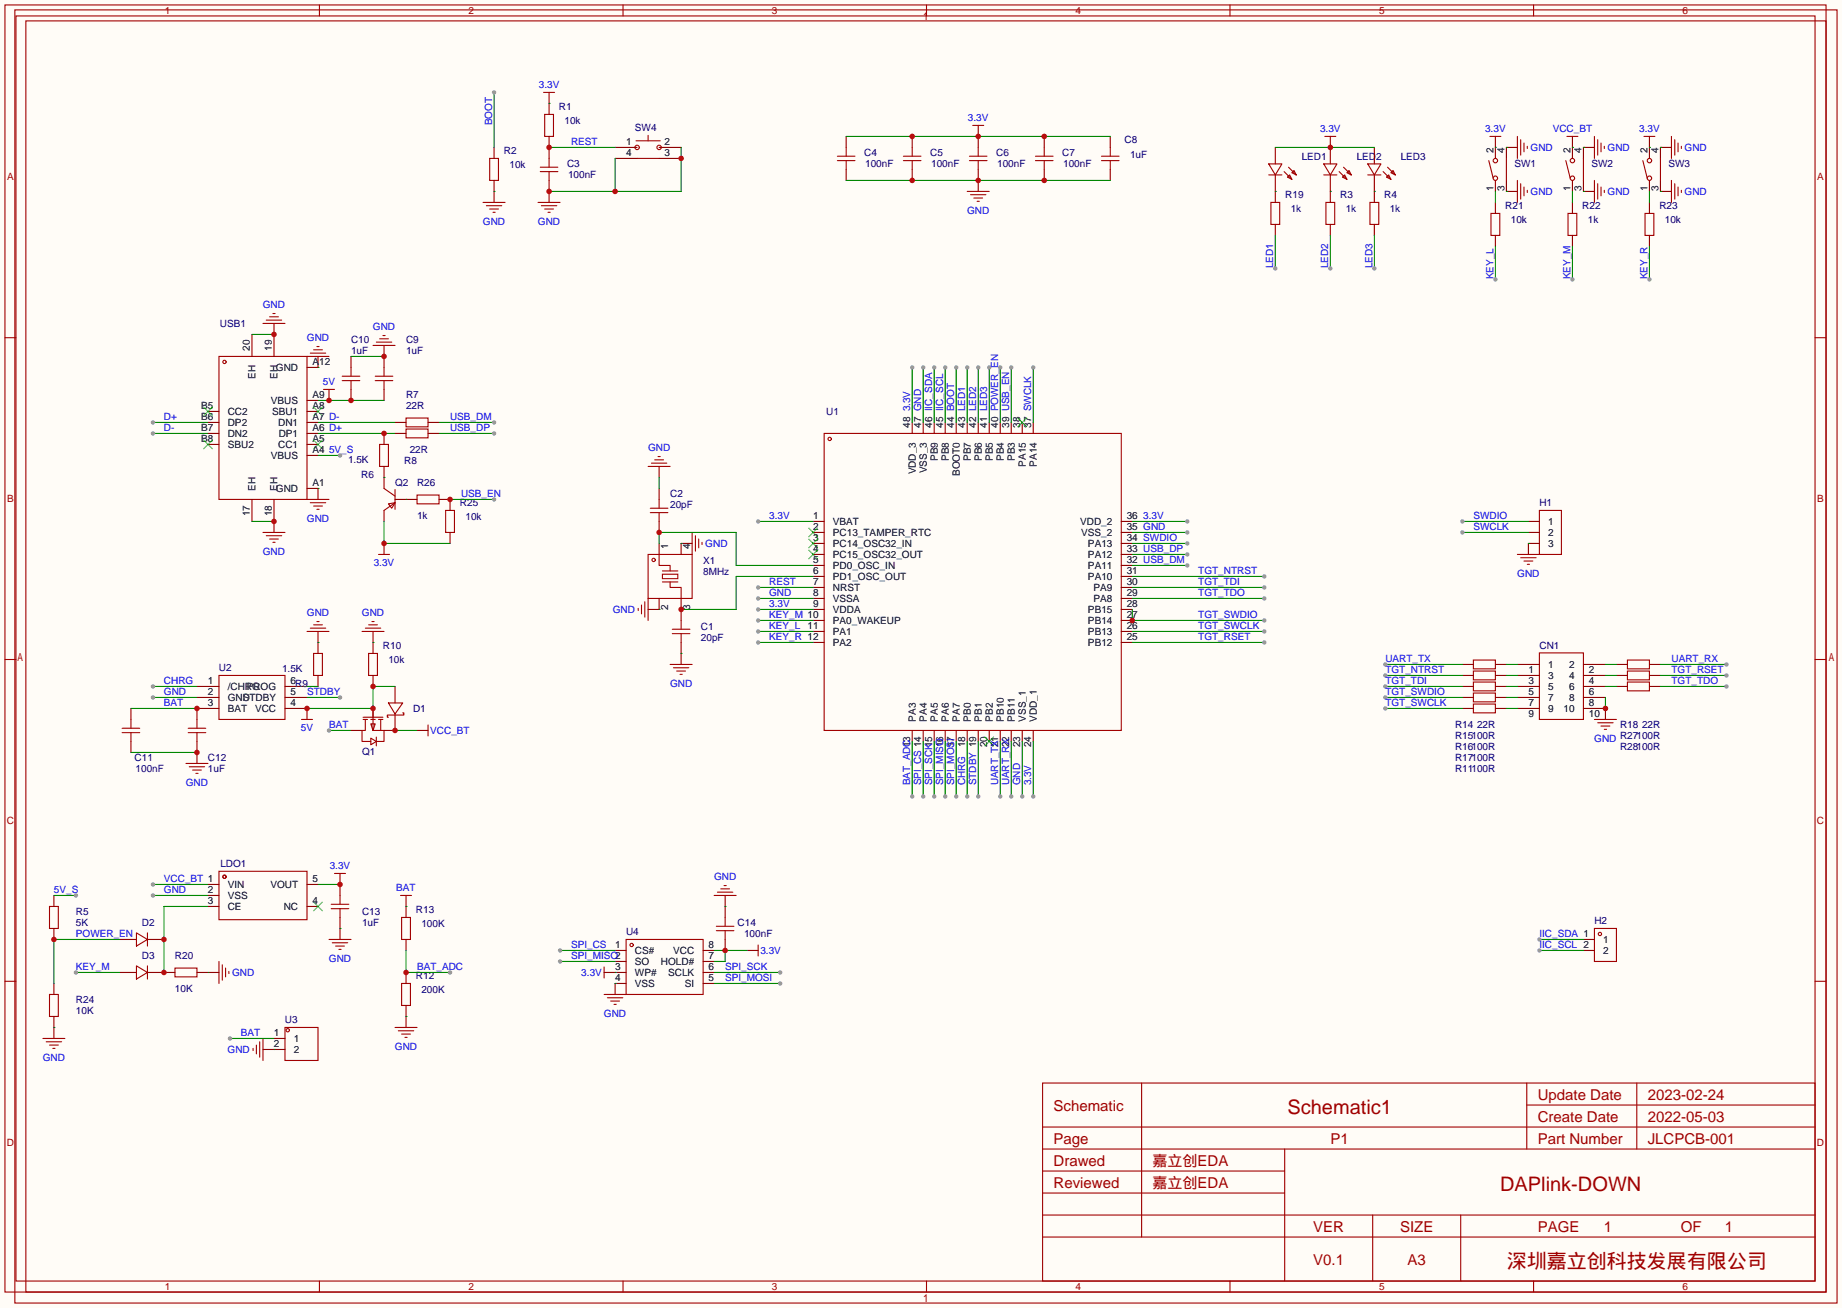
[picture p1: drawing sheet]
<svg xmlns="http://www.w3.org/2000/svg" width="425mm" height="302mm" viewBox="0 0 425 302" stroke-linecap="round" stroke-linejoin="round" font-family="sans-serif">
<path d="M0 0h425.2v302h-425.2z" fill="#fffcf7"/>
<g fill="none" stroke="#870000" stroke-width=".25">
<path d="M114 34v2.6M126.7 21.3v5.1M126.7 31.5v5.1M142 34h5.1M142 36.6h5.1M152.1 34h5.1M152.1 36.6h5.1M195.3 31.5v2.5M195.3 39.1v2.6M210.6 31.5v2.5M210.6 39.1v2.6M225.8 29v5"/>
<path d="M225.8 39.1v5.1M241 31.5v2.5M241 39.1v2.6M256.3 31.5v2.5M256.3 39.1v2.6M294.4 34v3.8M307.1 31.5v6.3M317.2 34v3.8M345.2 31.5v5.1M350.3 34h-2.6v2.6M363 31.5v5.1M368 34h-2.5v2.6"/>
<path d="M380.7 31.5v5.1M385.8 34h-2.5v2.6M114 41.7v5M126.7 41.7v5M294.4 40.4v6.3M294.4 51.8v2.6M307.1 40.4v6.3M307.1 51.8v2.6M317.2 40.4v6.3M317.2 51.8v2.6M345.2 41.7v2.5M345.2 46.7v2.6"/>
<path d="M345.2 54.4v2.5M347.7 41.7v2.5h2.6M363 41.7v2.5M363 46.7v2.6M363 54.4v2.5M365.5 41.7v2.5h2.5M380.7 41.7v2.5M380.7 46.7v2.6M380.7 54.4v2.5M383.3 41.7v2.5h2.5M58.2 77.2v5.1M63.2 74.7v7.6"/>
<path d="M88.6 79.8v5M48 95h2.5M48 97.5h2.5M70.9 92.5h2.5M70.9 95h2.5M70.9 97.5h2.5M73.4 82.3v2.5h-2.5M75.9 89.9v2.6M81 82.3v2.5M81 89.9v2.6M88.6 89.9v2.6M91.2 97.5h2.5"/>
<path d="M98.8 97.5h2.5M210.6 97.5v2.6M213.1 97.5v2.6M215.6 97.5v2.6M218.2 97.5v2.6M220.7 97.5v2.6M223.3 97.5v2.6M225.8 97.5v2.6M228.3 97.5v2.6M230.9 97.5v2.6M233.4 97.5v2.6M236 97.5v2.6"/>
<path d="M238.5 97.5v2.6M48 100.1h2.5M48 102.6h2.5M58.2 115.3v5.1M63.2 115.3v7.6M70.9 112.8h2.5v2.5M70.9 100.1h2.5M70.9 102.6h2.5M70.9 105.2h2.5M88.6 100.1v2.5M88.6 107.7v5.1M88.6 117.9v2.5"/>
<path d="M91.2 100.1h2.5M91.2 115.3h5.1M98.8 100.1h2.5M101.3 115.3h2.6v2.6M152.1 107.7v2.5M152.1 112.8v2.5M88.6 125.5v2.5M103.9 122.9v2.6M152.1 120.4v2.5M152.1 125.5v2.5M152.1 138.2v2.5h-2.5M157.2 138.2v5.1"/>
<path d="M159.8 125.5h-2.6v2.5M187.7 125.5h2.5M187.7 120.4h2.5M187.7 122.9h2.5M187.7 128h2.5M187.7 130.6h2.5M187.7 133.1h2.5M187.7 135.6h2.5M187.7 138.2h2.5M258.8 125.5h2.6M258.8 120.4h2.6M258.8 122.9h2.6"/>
<path d="M258.8 128h2.6M258.8 130.6h2.6M258.8 133.1h2.6M258.8 135.6h2.6M258.8 138.2h2.6M352.8 120.4h2.5M352.8 122.9h2.5M355.3 125.5h-2.5v2.5M45.5 158.5h5M65.8 158.5h5.1M73.4 145.8v5.1M73.4 156v2.5"/>
<path d="M86.1 145.8v5.1M86.1 156v2.5M91.2 158.5v3.8M157.2 148.3v5.1M187.7 140.7h2.5M187.7 143.3h2.5M187.7 145.8h2.5M187.7 148.3h2.5M258.8 140.7h2.6M258.8 143.3h2.6M258.8 145.8h2.6M258.8 148.3h2.6"/>
<path d="M337.6 158.5h2.5M337.6 153.4h2.5M337.6 156h2.5M345.2 158.5h2.5M345.2 153.4h2.5M345.2 156h2.5M350.3 158.5h5M350.3 153.4h5M350.3 156h5M365.5 158.5h5.1M365.5 153.4h5.1M365.5 156h5.1"/>
<path d="M373.1 158.5h2.6M373.1 153.4h2.6M373.1 156h2.6M380.7 158.5h2.6M380.7 153.4h2.6M380.7 156h2.6M30.2 163.6v2.5M30.2 171.2v2.5M45.5 171.2v5.1M45.5 161h5M50.5 163.6h-5v2.5M65.8 163.6h5.1v2.5"/>
<path d="M65.8 161h5.1M81 168.7h2.6M86.1 163.6v2.5M91.2 164.8v3.9h-2.6M96.3 168.7h2.5M210.6 168.7v2.5M213.1 168.7v2.5M215.6 168.7v2.5M218.2 168.7v2.5M220.7 168.7v2.5M223.3 168.7v2.5M225.8 168.7v2.5"/>
<path d="M228.3 168.7v2.5M230.9 168.7v2.5M233.4 168.7v2.5M236 168.7v2.5M238.5 168.7v2.5M337.6 161h2.5M337.6 163.6h2.5M345.2 161h2.5M345.2 163.6h2.5M350.3 161h5M350.3 163.6h5M365.5 163.6h5.1v2.5"/>
<path d="M365.5 161h5.1M12.4 206.8v2.5M12.4 214.4v2.5M27.7 216.9h3.8M34 216.9h3.8M48 204.2h2.5M48 206.8h2.5M48 209.3h2.5M70.9 204.2h2.5M70.9 209.3h2.5M78.5 201.7v5.1M78.5 211.8v5.1"/>
<path d="M93.7 206.8v5M93.7 216.9v2.6M142 219.5h2.5M162.3 219.5h2.5M167.4 206.8v5M167.4 216.9v2.6M172.5 219.5h2.5M365.5 219.5h2.5M365.5 216.9h2.5M12.4 227.1v2.5M12.4 234.7v5.1M27.7 224.5h3.8"/>
<path d="M34 224.5h6.4M45.5 224.5h5M63.2 239.8h2.6M93.7 224.5v2.6M93.7 232.2v5M139.4 224.5h5.1M142 222h2.5M144.5 227.1h-2.5v2.5M162.3 224.5h2.5M162.3 222h2.5M162.3 227.1h2.5M60.7 242.3h5.1"/>
</g>
<g fill="none" stroke="#a10000" stroke-width=".25">
<path d="M1.1 1.1h420.4v297.2h-420.4zM3.4 2.3h420.7v298.6h-420.7zM3.7 3.7h415.3v292.1h-415.3zM6 4.8h415.5v293.5h-415.5zM73.7 1.1v2.6M143.8 1.1v2.6M213.9 1.1v2.6M283.9 1.1v2.6M354 1.1v2.6M113 36.6h2.1v5.1h-2.1zM124.7 39.6h4.1M124.7 38.6h4.1"/>
<path d="M125.5 21.3h2.5M125.7 26.4h2.1v5.1h-2.1zM126.7 36.6v2M126.7 39.6v2.1M146.8 32.5h5.6M147.1 36.6h5M149.6 31.2v1.3M193.3 37.1h4.1M193.3 36.1h4.1M195.3 34v2.1M195.3 37.1v2M208.5 37.1h4.1"/>
<path d="M208.5 36.1h4.1M210.6 34v2.1M210.6 37.1v2M223.8 37.1h4M223.8 36.1h4M224.5 29h2.6M225.8 34v2.1M225.8 37.1v2M239 37.1h4.1M239 36.1h4.1M241 34v2.1M241 37.1v2"/>
<path d="M254.3 37.1h4M254.3 36.1h4M256.3 34v2.1M256.3 37.1v2M292.9 37.8h3l-1.5 2.6zM296.4 39.6l1.8 1.8M297.4 38.6l1.8 1.8M298.7 39.4l.5 1-1-.5zM305.6 37.8h3l-1.5 2.6zM305.8 31.5h2.6M309.1 39.6l1.8 1.8M310.1 38.6l1.8 1.8"/>
<path d="M311.4 39.4l.5 1-1-.5zM315.7 37.8h3.1l-1.6 2.6zM319.3 39.6l1.8 1.8M320.3 38.6l1.8 1.8M321.1 39.9l.5-.5 .5 1zM343.7 37.1l1 4M343.9 31.5h2.6M347.7 36.6v5.1M350.3 31.5v5.1M351 32.3v3.5M351.8 33v2.1M352.6 33.8v.5"/>
<path d="M361.4 37.1l1.1 4M361.7 31.5h2.5M365.5 36.6v5.1M368 31.5v5.1M368.8 32.3v3.5M369.6 33v2.1M370.3 33.8v.5M379.2 37.1l1 4M379.5 31.5h2.5M383.3 36.6v5.1M385.8 31.5v5.1M386.6 32.3v3.5"/>
<path d="M387.3 33v2.1M388.1 33.8v.5M111.5 46.7h5.1M112.3 47.5h3.5M113 48.3h2.1M113.8 49h.5M124.2 46.7h5.1M125 47.5h3.5M125.7 48.3h2.1M126.5 49h.5M223.3 44.2h5M224 45h3.6"/>
<path d="M224.8 45.7h2M225.6 46.5h.5M292.9 40.4h3M293.4 46.7h2v5.1h-2zM297.2 40.9l.5-.5 .5 1zM305.6 40.4h3M306.1 46.7h2v5.1h-2zM309.9 40.9l.5-.5 .5 1zM315.7 40.4h3.1M316.2 46.7h2.1v5.1h-2.1zM320 40.9l.5-.5 .6 1zM344.2 49.3h2v5.1h-2z"/>
<path d="M350.3 41.7v5M351 42.4v3.6M351.8 43.2v2M352.6 43.9v.5M361.9 49.3h2.1v5.1h-2.1zM368 41.7v5M368.8 42.4v3.6M369.6 43.2v2M370.3 43.9v.5M379.7 49.3h2.1v5.1h-2.1zM385.8 41.7v5M386.6 42.4v3.6"/>
<path d="M387.3 43.2v2M388.1 43.9v.5M1.1 78h2.6M60.7 74.7h5.1M61.5 73.9h3.5M62.2 73.2h2.1M63 72.4h.5M86.1 79.8h5.1M86.9 79h3.5M87.6 78.2h2.1M88.4 77.5h.5M419 78h2.5"/>
<path d="M50.5 82.3h20.4v33h-20.4zM70.9 82.3h5M71.6 81.5h3.6M72.4 80.8h2M73.2 80h.5M74.7 89.9h2.5M79 87.9h4.1M79 86.9h4.1M81 84.8v2.1M81 87.9v2M86.6 87.9h4.1M86.6 86.9h4.1"/>
<path d="M88.6 84.8v2.1M88.6 87.9v2M93.7 96.5h5.1v2.1h-5.1zM93.7 99.1h5.1v2h-5.1zM70.9 115.3h5M71.6 116.1h3.6M72.4 116.8h2M73.2 117.6h.5M87.6 102.6h2.1v5.1h-2.1zM88.6 112.8l2.6 1.8M89.7 116.3l1.5-.2-.8 1.2zM91.2 116.1l-2.6 1.8"/>
<path d="M91.2 113v4.6M96.3 114.3h5v2h-5zM102.9 117.9h2v5h-2zM149.6 107.7h5.1M150.1 117.3h4.1M150.1 118.4h4.1M150.4 106.9h3.5M151.1 106.2h2.1M151.9 105.4h.5M152.1 115.3v2M152.1 118.4v2M190.2 100.1h68.6v68.6h-68.6z"/>
<path d="M355.3 117.9h5.1v10.1h-5.1zM60.7 122.9h5.1M61.5 123.7h3.5M62.2 124.5h2.1M63 125.2h.5M87.4 128h2.5M148.1 139.7v2M148.8 138.9v3.6M149.6 128h10.2v10.2h-10.2zM149.6 138.2v5.1M152.1 128v2.6h2.6v1.2M152.9 132.6h3.6v1h-3.6z"/>
<path d="M152.9 131.8h3.6M152.9 134.4h3.6M154.7 134.4v1.2h2.5v2.6M159.8 122.9v5.1M160.5 123.7v3.6M161.3 124.5v2M162.1 125.2v.5M350.3 128h5M351 128.8h3.6M351.8 129.5h2M352.6 130.3h.5M1.1 152.3h2.6"/>
<path d="M50.5 156h15.3v10.1h-15.3zM70.9 145.8h5M71.6 145h3.6M72.4 150.9h2v5.1h-2zM72.4 144.3h2M73.2 143.5h.5M83.6 145.8h5M84.3 145h3.6M85.1 150.9h2v5.1h-2zM85.1 144.3h2M85.9 143.5h.5M147.3 140.5v.5"/>
<path d="M154.7 153.4h5.1M155.2 145.3h4.1M155.2 146.3h4.1M155.4 154.2h3.6M156.2 154.9h2M157 155.7h.5M157.2 143.3v2M157.2 146.3v2M340.1 152.4h5.1v2h-5.1zM340.1 154.9h5.1v2.1h-5.1zM340.1 157.5h5.1v2h-5.1zM355.3 150.7h10.2v15.4h-10.2z"/>
<path d="M375.7 152.4h5v2h-5zM375.7 154.9h5v2.1h-5zM375.7 157.5h5v2h-5zM419 152.3h2.5M28.2 169.2h4.1M28.2 168.1h4.1M30.2 166.1v2M30.2 169.2v2M42.9 176.3h5.1M43.4 169.2h4.1M43.4 168.1h4.1M43.7 177h3.5"/>
<path d="M44.4 177.8h2.1M45.2 178.6h.5M45.5 166.1v2M45.5 169.2v2M69.6 166.1h2.5M83.8 166.1h1M83.8 165.6h4.6M84.3 166.1v2.6h-.7v2.5h2M85.6 170.4l1.3 .8-1.3 .8zM85.6 167.1h1l-.5 1.6zM85.6 166.1h1M86.1 166.1v2.6h2.5v2.5h-1.7"/>
<path d="M86.1 163.6v2M86.9 170.2v2M87.4 166.1h1M87.9 166.1v2.6M89.7 162.3h3.3l-1.8 2.5zM93 164.6h.2v.5h-3.8v.5h.3M98.8 167.4v2.5M340.1 160h5.1v2.1h-5.1zM340.1 162.6h5.1v2h-5.1zM368 166.1h5.1M368.8 166.9h3.6M369.6 167.6h2"/>
<path d="M370.3 168.4h.5M11.4 209.3h2.1v5.1h-2.1zM31.5 215.4l2.5 1.5-2.5 1.5zM34 215.4v3M50.5 201.2h20.4v11.1h-20.4zM75.9 216.9h5.1M76.5 209.8h4M76.5 208.8h4M76.7 217.7h3.6M77.2 201.7h2.6M77.5 218.4h2M78.2 219.2h.5"/>
<path d="M78.5 206.8v2M78.5 209.8v2M92.5 206.8h2.5M92.7 211.8h2v5.1h-2zM144.5 216.9h17.8v12.7h-17.8zM164.8 206.8h5.1M165.4 214.9h4M165.4 213.9h4M165.6 206h3.6M166.4 205.2h2M167.1 204.5h.5M167.4 211.8v2.1"/>
<path d="M167.4 214.9v2M175 218.2v2.5M368 214.4h5.1v7.6h-5.1zM1.1 226.6h2.6M9.9 239.8h5.1M11.4 229.6h2.1v5.1h-2.1zM31.5 223l2.5 1.5-2.5 1.6zM34 223v3.1M40.4 223.5h5.1v2.1h-5.1zM50.5 222v5.1M51.3 222.8v3.5M52.1 223.5v2.1"/>
<path d="M52.8 224.3v.5M60.7 239.8v5.1M65.8 237.2h7.6v7.7h-7.6zM91.2 237.2h5.1M91.9 238h3.6M92.7 227.1h2v5.1h-2zM92.7 238.8h2M93.5 239.5h.5M139.4 229.6h5.1M139.4 223.3v2.5M140.2 230.4h3.6M141 231.1h2"/>
<path d="M141.7 231.9h.5M419 226.6h2.5M10.7 240.5h3.5M11.4 241.3h2.1M12.2 242.1h.5M58.4 242.1v.5M59.2 241.3v2M59.9 240.5v3.6M240.7 250.1h178.3v45.7h-178.3zM263.5 250.1v35.5M352.4 250.1v15.2M352.4 255.1h66.6"/>
<path d="M377.8 250.1v15.2M240.7 270.4h55.8M240.7 265.3h178.3M240.7 275.5h55.8M240.7 260.2h178.3M296.5 265.3v30.5M73.7 295.8v2.5M143.8 295.8v2.5M213.9 295.8v2.5M240.7 285.6h178.3M240.7 280.5h178.3M283.9 295.8v2.5"/>
<path d="M316.9 280.5v15.3M337.2 280.5v15.3M354 295.8v2.5"/>
<circle cx="147.1" cy="34" r=".51"/>
<circle cx="152.1" cy="34" r=".51"/>
<circle cx="345.2" cy="37.1" r=".51"/>
<circle cx="363" cy="37.1" r=".51"/>
<circle cx="380.7" cy="37.1" r=".51"/>
<circle cx="345.2" cy="41.1" r=".51"/>
<circle cx="363" cy="41.1" r=".51"/>
<circle cx="380.7" cy="41.1" r=".51"/>
<circle cx="51.8" cy="83.6" r=".38"/>
<circle cx="191.5" cy="101.3" r=".38"/>
<circle cx="150.9" cy="129.3" r=".38"/>
<circle cx="51.8" cy="202.4" r=".38"/>
<circle cx="145.8" cy="218.2" r=".38"/>
<circle cx="369.3" cy="215.6" r=".38"/>
<circle cx="66.4" cy="237.9" r=".38"/>
</g>
<g fill="none" stroke="#3c3" stroke-width=".25">
<path d="M47 94l2 2M49 94l-2 2M72.4 94l2 2M74.4 94l-2 2M234.9 96.5l2.1 2.1M237 96.5l-2.1 2.1M47 101.6l2 2M49 101.6l-2 2M72.4 101.6l2 2M74.4 101.6l-2 2M186.7 121.9l2 2.1M186.7 124.5l2 2"/>
<path d="M186.7 127l2 2M188.7 121.9l-2 2.1M188.7 124.5l-2 2M188.7 127l-2 2M227.3 170.2l2.1 2M229.4 170.2l-2.1 2M72.4 208.3l2 2M74.4 208.3l-2 2"/>
</g>
<path d="M187.7 133.1h-17.8v7.6h-12.7" fill="none" stroke="#008700" stroke-width=".25"/>
<circle cx="157.2" cy="140.7" r=".63" fill="#c00"/>
<path d="M152.1 125.5v-2.6h17.8v7.7h17.8" fill="none" stroke="#008700" stroke-width=".25"/>
<circle cx="152.1" cy="122.9" r=".63" fill="#c00"/>
<path d="M126.7 34h15.3M152.1 110.2v2.6M157.2 125.5h.1M152.1 140.7h.1M157.2 150.9h.1" fill="none" stroke="#008700" stroke-width=".25"/>
<circle cx="126.7" cy="34" r=".63" fill="#c00"/>
<path d="M126.7 23.9h.1M142 36.6v7.6M157.2 34v10.2h-30.5" fill="none" stroke="#008700" stroke-width=".25"/>
<g fill="#c00">
<circle cx="142" cy="44.2" r=".63"/>
<circle cx="126.7" cy="44.2" r=".63"/>
<circle cx="157.2" cy="36.6" r=".63"/>
</g>
<path d="M175 135.6h12.7" fill="none" stroke="#008700" stroke-width=".25"/>
<circle cx="175" cy="135.6" r=".51" fill="#999"/>
<path d="M175 138.2h12.7" fill="none" stroke="#008700" stroke-width=".25"/>
<circle cx="175" cy="138.2" r=".51" fill="#999"/>
<path d="M175 140.7h12.7" fill="none" stroke="#008700" stroke-width=".25"/>
<circle cx="175" cy="140.7" r=".51" fill="#999"/>
<path d="M175 143.3h12.7" fill="none" stroke="#008700" stroke-width=".25"/>
<circle cx="175" cy="143.3" r=".51" fill="#999"/>
<path d="M175 145.8h12.7" fill="none" stroke="#008700" stroke-width=".25"/>
<circle cx="175" cy="145.8" r=".51" fill="#999"/>
<path d="M175 148.3h12.7" fill="none" stroke="#008700" stroke-width=".25"/>
<circle cx="175" cy="148.3" r=".51" fill="#999"/>
<path d="M175 120.4h12.7" fill="none" stroke="#008700" stroke-width=".25"/>
<circle cx="175" cy="120.4" r=".51" fill="#999"/>
<path d="M210.6 84.8v12.7" fill="none" stroke="#008700" stroke-width=".25"/>
<circle cx="210.6" cy="84.8" r=".51" fill="#999"/>
<path d="M213.1 84.8v12.7" fill="none" stroke="#008700" stroke-width=".25"/>
<circle cx="213.1" cy="84.8" r=".51" fill="#999"/>
<path d="M215.6 84.8v12.7" fill="none" stroke="#008700" stroke-width=".25"/>
<circle cx="215.6" cy="84.8" r=".51" fill="#999"/>
<path d="M218.2 84.8v12.7" fill="none" stroke="#008700" stroke-width=".25"/>
<circle cx="218.2" cy="84.8" r=".51" fill="#999"/>
<path d="M220.7 84.8v12.7" fill="none" stroke="#008700" stroke-width=".25"/>
<circle cx="220.7" cy="84.8" r=".51" fill="#999"/>
<path d="M223.3 84.8v12.7" fill="none" stroke="#008700" stroke-width=".25"/>
<circle cx="223.3" cy="84.8" r=".51" fill="#999"/>
<path d="M225.8 84.8v12.7" fill="none" stroke="#008700" stroke-width=".25"/>
<circle cx="225.8" cy="84.8" r=".51" fill="#999"/>
<path d="M228.3 84.8v12.7" fill="none" stroke="#008700" stroke-width=".25"/>
<circle cx="228.3" cy="84.8" r=".51" fill="#999"/>
<path d="M230.9 84.8v12.7" fill="none" stroke="#008700" stroke-width=".25"/>
<circle cx="230.9" cy="84.8" r=".51" fill="#999"/>
<path d="M233.4 84.8v12.7" fill="none" stroke="#008700" stroke-width=".25"/>
<circle cx="233.4" cy="84.8" r=".51" fill="#999"/>
<path d="M238.5 84.8v12.7" fill="none" stroke="#008700" stroke-width=".25"/>
<circle cx="238.5" cy="84.8" r=".51" fill="#999"/>
<path d="M261.4 148.3h30.4" fill="none" stroke="#008700" stroke-width=".25"/>
<circle cx="291.8" cy="148.3" r=".51" fill="#999"/>
<path d="M261.4 138.2h30.4" fill="none" stroke="#008700" stroke-width=".25"/>
<circle cx="291.8" cy="138.2" r=".51" fill="#999"/>
<path d="M261.4 135.6h30.4" fill="none" stroke="#008700" stroke-width=".25"/>
<circle cx="291.8" cy="135.6" r=".51" fill="#999"/>
<path d="M261.4 133.1h30.4" fill="none" stroke="#008700" stroke-width=".25"/>
<circle cx="291.8" cy="133.1" r=".51" fill="#999"/>
<path d="M261.4 130.6h12.7" fill="none" stroke="#008700" stroke-width=".25"/>
<circle cx="274.1" cy="130.6" r=".51" fill="#999"/>
<path d="M261.4 128h12.7" fill="none" stroke="#008700" stroke-width=".25"/>
<circle cx="274.1" cy="128" r=".51" fill="#999"/>
<path d="M261.4 125.5h12.7" fill="none" stroke="#008700" stroke-width=".25"/>
<circle cx="274.1" cy="125.5" r=".51" fill="#999"/>
<path d="M261.4 122.9h12.7" fill="none" stroke="#008700" stroke-width=".25"/>
<circle cx="274.1" cy="122.9" r=".51" fill="#999"/>
<path d="M261.4 120.4h12.7" fill="none" stroke="#008700" stroke-width=".25"/>
<circle cx="274.1" cy="120.4" r=".51" fill="#999"/>
<path d="M210.6 171.2v12.7" fill="none" stroke="#008700" stroke-width=".25"/>
<circle cx="210.6" cy="183.9" r=".51" fill="#999"/>
<path d="M213.1 171.2v12.7" fill="none" stroke="#008700" stroke-width=".25"/>
<circle cx="213.1" cy="183.9" r=".51" fill="#999"/>
<path d="M215.6 171.2v12.7" fill="none" stroke="#008700" stroke-width=".25"/>
<circle cx="215.6" cy="183.9" r=".51" fill="#999"/>
<path d="M218.2 171.2v12.7" fill="none" stroke="#008700" stroke-width=".25"/>
<circle cx="218.2" cy="183.9" r=".51" fill="#999"/>
<path d="M220.7 171.2v12.7" fill="none" stroke="#008700" stroke-width=".25"/>
<circle cx="220.7" cy="183.9" r=".51" fill="#999"/>
<path d="M230.9 171.2v12.7" fill="none" stroke="#008700" stroke-width=".25"/>
<circle cx="230.9" cy="183.9" r=".51" fill="#999"/>
<path d="M233.4 171.2v12.7" fill="none" stroke="#008700" stroke-width=".25"/>
<circle cx="233.4" cy="183.9" r=".51" fill="#999"/>
<path d="M236 171.2v12.7" fill="none" stroke="#008700" stroke-width=".25"/>
<circle cx="236" cy="183.9" r=".51" fill="#999"/>
<path d="M238.5 171.2v12.7" fill="none" stroke="#008700" stroke-width=".25"/>
<circle cx="238.5" cy="183.9" r=".51" fill="#999"/>
<path d="M195.3 31.5h61" fill="none" stroke="#008700" stroke-width=".25"/>
<g fill="#c00">
<circle cx="210.6" cy="31.5" r=".63"/>
<circle cx="225.8" cy="31.5" r=".63"/>
<circle cx="241" cy="31.5" r=".63"/>
</g>
<path d="M195.3 41.7h61" fill="none" stroke="#008700" stroke-width=".25"/>
<g fill="#c00">
<circle cx="210.6" cy="41.7" r=".63"/>
<circle cx="225.8" cy="41.7" r=".63"/>
<circle cx="241" cy="41.7" r=".63"/>
</g>
<path d="M114 21.3v12.7M114 44.2h.1" fill="none" stroke="#008700" stroke-width=".25"/>
<circle cx="114" cy="21.3" r=".51" fill="#999"/>
<path d="M294.4 34h22.8M345.2 34h.1M380.7 34h.1" fill="none" stroke="#008700" stroke-width=".25"/>
<circle cx="307.1" cy="34" r=".63" fill="#c00"/>
<path d="M58.2 120.4h5" fill="none" stroke="#008700" stroke-width=".25"/>
<circle cx="63.2" cy="120.4" r=".63" fill="#c00"/>
<path d="M58.2 77.2h5" fill="none" stroke="#008700" stroke-width=".25"/>
<circle cx="63.2" cy="77.2" r=".63" fill="#c00"/>
<path d="M73.4 84.8h.1M73.4 97.5h17.8M73.4 112.8h.1M73.4 100.1h17.8" fill="none" stroke="#008700" stroke-width=".25"/>
<circle cx="88.6" cy="100.1" r=".63" fill="#c00"/>
<path d="M101.3 97.5h12.7" fill="none" stroke="#008700" stroke-width=".25"/>
<circle cx="114" cy="97.5" r=".51" fill="#999"/>
<path d="M101.3 100.1h12.7" fill="none" stroke="#008700" stroke-width=".25"/>
<circle cx="114" cy="100.1" r=".51" fill="#999"/>
<path d="M30.2 163.6h15.3" fill="none" stroke="#008700" stroke-width=".25"/>
<circle cx="45.5" cy="163.6" r=".63" fill="#c00"/>
<path d="M73.4 92.5h15.2" fill="none" stroke="#008700" stroke-width=".25"/>
<g fill="#c00">
<circle cx="81" cy="92.5" r=".63"/>
<circle cx="75.9" cy="92.5" r=".63"/>
</g>
<path d="M81 82.3h7.6" fill="none" stroke="#008700" stroke-width=".25"/>
<circle cx="88.6" cy="82.3" r=".63" fill="#c00"/>
<path d="M70.9 158.5h2.5M73.4 148.3h.1M35.3 161h10.2" fill="none" stroke="#008700" stroke-width=".25"/>
<circle cx="35.3" cy="161" r=".51" fill="#999"/>
<path d="M86.1 148.3h.1M91.2 158.5h-5.1v5.1h-15.2" fill="none" stroke="#008700" stroke-width=".25"/>
<g fill="#c00">
<circle cx="70.9" cy="163.6" r=".63"/>
<circle cx="86.1" cy="163.6" r=".63"/>
<circle cx="86.1" cy="158.5" r=".63"/>
</g>
<path d="M75.9 168.7h5.1" fill="none" stroke="#008700" stroke-width=".25"/>
<circle cx="75.9" cy="168.7" r=".51" fill="#999"/>
<path d="M30.2 173.7h15.3" fill="none" stroke="#008700" stroke-width=".25"/>
<circle cx="45.5" cy="173.7" r=".63" fill="#c00"/>
<path d="M91.2 168.7h5.1" fill="none" stroke="#008700" stroke-width=".25"/>
<circle cx="91.2" cy="168.7" r=".63" fill="#c00"/>
<path d="M35.3 204.2h12.7" fill="none" stroke="#008700" stroke-width=".25"/>
<circle cx="35.3" cy="204.2" r=".51" fill="#999"/>
<path d="M35.3 206.8h12.7" fill="none" stroke="#008700" stroke-width=".25"/>
<circle cx="35.3" cy="206.8" r=".51" fill="#999"/>
<path d="M73.4 204.2h5.1M78.5 214.4h.1" fill="none" stroke="#008700" stroke-width=".25"/>
<circle cx="78.5" cy="204.2" r=".63" fill="#c00"/>
<path d="M48 209.3h-10.2v15.2" fill="none" stroke="#008700" stroke-width=".25"/>
<g fill="#c00">
<circle cx="37.8" cy="216.9" r=".63"/>
<circle cx="37.8" cy="224.5" r=".63"/>
</g>
<path d="M53.1 239.8h10.1" fill="none" stroke="#008700" stroke-width=".25"/>
<circle cx="53.1" cy="239.8" r=".51" fill="#999"/>
<path d="M337.6 120.4h15.2M63.2 242.3h.1" fill="none" stroke="#008700" stroke-width=".25"/>
<circle cx="337.6" cy="120.4" r=".51" fill="#999"/>
<path d="M337.6 122.9h15.2" fill="none" stroke="#008700" stroke-width=".25"/>
<circle cx="337.6" cy="122.9" r=".51" fill="#999"/>
<path d="M352.8 125.5h.1M261.4 145.8h30.4" fill="none" stroke="#008700" stroke-width=".25"/>
<circle cx="291.8" cy="145.8" r=".51" fill="#999"/>
<path d="M93.7 219.5v5h10.2" fill="none" stroke="#008700" stroke-width=".25"/>
<circle cx="93.7" cy="224.5" r=".63" fill="#c00"/>
<circle cx="103.9" cy="224.5" r=".51" fill="#999"/>
<path d="M319.8 156h17.8M347.7 153.4h2.6M93.7 209.3h.1M93.7 234.7h.1" fill="none" stroke="#008700" stroke-width=".25"/>
<circle cx="319.8" cy="156" r=".51" fill="#999"/>
<path d="M319.8 158.5h17.8" fill="none" stroke="#008700" stroke-width=".25"/>
<circle cx="319.8" cy="158.5" r=".51" fill="#999"/>
<path d="M319.8 161h17.8" fill="none" stroke="#008700" stroke-width=".25"/>
<circle cx="319.8" cy="161" r=".51" fill="#999"/>
<path d="M261.4 140.7v2.6h30.4M347.7 156h2.6M347.7 158.5h2.6M347.7 161h2.6" fill="none" stroke="#008700" stroke-width=".25"/>
<circle cx="261.4" cy="143.3" r=".63" fill="#c00"/>
<circle cx="291.8" cy="143.3" r=".51" fill="#999"/>
<path d="M164.8 219.5h7.7M167.4 209.3h.1M167.4 219.5v2.5h-2.6" fill="none" stroke="#008700" stroke-width=".25"/>
<circle cx="167.4" cy="219.5" r=".63" fill="#c00"/>
<path d="M129.3 219.5h12.7M142 227.1h.1" fill="none" stroke="#008700" stroke-width=".25"/>
<circle cx="129.3" cy="219.5" r=".51" fill="#999"/>
<path d="M129.3 222h12.7" fill="none" stroke="#008700" stroke-width=".25"/>
<circle cx="129.3" cy="222" r=".51" fill="#999"/>
<path d="M164.8 224.5h15.3" fill="none" stroke="#008700" stroke-width=".25"/>
<circle cx="180.1" cy="224.5" r=".51" fill="#999"/>
<path d="M164.8 227.1h15.3" fill="none" stroke="#008700" stroke-width=".25"/>
<circle cx="180.1" cy="227.1" r=".51" fill="#999"/>
<path d="M35.3 97.5h12.7M142 224.5h.1" fill="none" stroke="#008700" stroke-width=".25"/>
<circle cx="35.3" cy="97.5" r=".51" fill="#999"/>
<path d="M35.3 100.1h12.7" fill="none" stroke="#008700" stroke-width=".25"/>
<circle cx="35.3" cy="100.1" r=".51" fill="#999"/>
<path d="M294.4 44.2h.1M294.4 54.4v7.6M307.1 44.2h.1M317.2 44.2h.1" fill="none" stroke="#008700" stroke-width=".25"/>
<circle cx="294.4" cy="62" r=".51" fill="#999"/>
<path d="M307.1 54.4v7.6" fill="none" stroke="#008700" stroke-width=".25"/>
<circle cx="307.1" cy="62" r=".51" fill="#999"/>
<path d="M317.2 54.4v7.6" fill="none" stroke="#008700" stroke-width=".25"/>
<circle cx="317.2" cy="62" r=".51" fill="#999"/>
<path d="M370.6 161v2.6" fill="none" stroke="#008700" stroke-width=".25"/>
<circle cx="370.6" cy="163.6" r=".63" fill="#c00"/>
<path d="M347.7 34h.1M365.5 34h.1M383.3 34h.1M347.7 44.2h.1M365.5 44.2h.1M383.3 44.2h.1M355.3 216.9h10.2" fill="none" stroke="#008700" stroke-width=".25"/>
<circle cx="355.3" cy="216.9" r=".51" fill="#999"/>
<path d="M355.3 219.5h10.2" fill="none" stroke="#008700" stroke-width=".25"/>
<circle cx="355.3" cy="219.5" r=".51" fill="#999"/>
<path d="M27.7 216.9h-15.3v10.2" fill="none" stroke="#008700" stroke-width=".25"/>
<circle cx="12.4" cy="216.9" r=".63" fill="#c00"/>
<path d="M17.5 224.5h10.2" fill="none" stroke="#008700" stroke-width=".25"/>
<circle cx="17.5" cy="224.5" r=".51" fill="#999"/>
<path d="M73.4 105.2h5.1" fill="none" stroke="#008700" stroke-width=".25"/>
<circle cx="78.5" cy="105.2" r=".51" fill="#999"/>
<path d="M12.4 206.8h5.1M48 224.5h.1" fill="none" stroke="#008700" stroke-width=".25"/>
<circle cx="17.5" cy="206.8" r=".51" fill="#999"/>
<path d="M363 34h.1M345.2 44.2v2.5M345.2 56.9v7.6" fill="none" stroke="#008700" stroke-width=".25"/>
<circle cx="345.2" cy="64.5" r=".51" fill="#999"/>
<path d="M363 44.2v2.5M363 56.9v7.6" fill="none" stroke="#008700" stroke-width=".25"/>
<circle cx="363" cy="64.5" r=".51" fill="#999"/>
<path d="M380.7 44.2v2.5M380.7 56.9v7.6" fill="none" stroke="#008700" stroke-width=".25"/>
<circle cx="380.7" cy="64.5" r=".51" fill="#999"/>
<path d="M88.6 120.4v5.1h15.3M12.4 237.2h.1" fill="none" stroke="#008700" stroke-width=".25"/>
<circle cx="88.6" cy="125.5" r=".63" fill="#c00"/>
<path d="M88.6 110.2h.1M93.7 115.3h.1M103.9 115.3h10.1" fill="none" stroke="#008700" stroke-width=".25"/>
<circle cx="103.9" cy="115.3" r=".63" fill="#c00"/>
<circle cx="114" cy="115.3" r=".51" fill="#999"/>
<path d="M319.8 163.6h17.8M347.7 163.6h2.6" fill="none" stroke="#008700" stroke-width=".25"/>
<circle cx="319.8" cy="163.6" r=".51" fill="#999"/>
<path d="M370.6 153.4h2.5M383.3 153.4h15.2" fill="none" stroke="#008700" stroke-width=".25"/>
<circle cx="398.5" cy="153.4" r=".51" fill="#999"/>
<path d="M370.6 156h2.5M383.3 156h15.2" fill="none" stroke="#008700" stroke-width=".25"/>
<circle cx="398.5" cy="156" r=".51" fill="#999"/>
<path d="M370.6 158.5h2.5M383.3 158.5h15.2" fill="none" stroke="#008700" stroke-width=".25"/>
<circle cx="398.5" cy="158.5" r=".51" fill="#999"/>
<path d="M319.8 153.4h17.8" fill="none" stroke="#008700" stroke-width=".25"/>
<circle cx="319.8" cy="153.4" r=".51" fill="#999"/>
<path d="M35.3 158.5h10.2" fill="none" stroke="#008700" stroke-width=".25"/>
<circle cx="35.3" cy="158.5" r=".51" fill="#999"/>
<path d="M70.9 161h7.6" fill="none" stroke="#008700" stroke-width=".25"/>
<circle cx="78.5" cy="161" r=".51" fill="#999"/>
<path d="M223.3 171.2v12.7" fill="none" stroke="#008700" stroke-width=".25"/>
<circle cx="223.3" cy="183.9" r=".51" fill="#999"/>
<path d="M225.8 171.2v12.7" fill="none" stroke="#008700" stroke-width=".25"/>
<circle cx="225.8" cy="183.9" r=".51" fill="#999"/>
<g font-size="4.6" fill="#a00000">
<text x="297.2" y="257.2">Schematic1</text>
<text x="346.3" y="275">DAPlink-DOWN</text>
<text x="347.8" y="292.8">深圳嘉立创科技发展有限公司</text>
</g>
<g font-size="3.5" fill="#a00000">
<text x="243.2" y="256.6">Schematic</text>
<text x="355" y="254">Update Date</text>
<text x="380.4" y="254">2023-02-24</text>
<text x="355" y="259.1">Create Date</text>
<text x="380.4" y="259.1">2022-05-03</text>
<text x="243.2" y="269.3">Drawed</text>
<text x="243.2" y="264.2">Page</text>
<text x="266.1" y="269.3">嘉立创EDA</text>
<text x="307.1" y="264.2">P1</text>
<text x="355" y="264.2">Part Number</text>
<text x="380.4" y="264.2">JLCPCB-001</text>
<text x="243.2" y="274.4">Reviewed</text>
<text x="266.1" y="274.4">嘉立创EDA</text>
<text x="303.1" y="284.5">VER</text>
<text x="323.2" y="284.5">SIZE</text>
<text x="355" y="284.5">PAGE</text>
<text x="370.2" y="284.5">1</text>
<text x="388" y="284.5">OF</text>
<text x="398.1" y="284.5">1</text>
<text x="303.1" y="292.1">V0.1</text>
<text x="324.9" y="292.1">A3</text>
</g>
<g font-size="2.3" fill="#a00000">
<text x="38.1" y="3.2">1</text>
<text x="108.1" y="3.2">2</text>
<text x="178.2" y="3.2">3</text>
<text x="248.3" y="3.2">4</text>
<text x="318.3" y="3.2">5</text>
<text x="388.4" y="3.2">6</text>
<text x="1.6" y="41.6">A</text>
<text x="419.5" y="41.6">A</text>
<text x="1.6" y="115.9">B</text>
<text x="419.5" y="115.9">B</text>
<text x="1.6" y="190.2">C</text>
<text x="419.4" y="190.2">C</text>
<text x="1.6" y="264.5">D</text>
<text x="419.4" y="264.5">D</text>
<text x="38.1" y="297.9">1</text>
<text x="108.1" y="297.9">2</text>
<text x="178.2" y="297.9">3</text>
<text x="248.3" y="297.9">4</text>
<text x="318.3" y="297.9">5</text>
<text x="388.4" y="297.9">6</text>
</g>
<g font-size="2.3" fill="#00f">
<text x="124.4" y="20.4">3.3V</text>
<text x="113.6" y="29" transform="rotate(-90 113.6 29)">BOOT</text>
<text x="223.4" y="28">3.3V</text>
<text x="131.8" y="33.6">REST</text>
<text x="304.7" y="30.5">3.3V</text>
<text x="342.8" y="30.5">3.3V</text>
<text x="353.3" y="34.8">GND</text>
<text x="358.4" y="30.5">VCC_BT</text>
<text x="371.1" y="34.8">GND</text>
<text x="378.4" y="30.5">3.3V</text>
<text x="388.9" y="34.8">GND</text>
<text x="353.3" y="45">GND</text>
<text x="371.1" y="45">GND</text>
<text x="388.9" y="45">GND</text>
<text x="111.5" y="51.9">GND</text>
<text x="124.2" y="51.9">GND</text>
<text x="223.2" y="49.3">GND</text>
<text x="293.9" y="62" transform="rotate(-90 293.9 62)">LED1</text>
<text x="306.6" y="62" transform="rotate(-90 306.6 62)">LED2</text>
<text x="316.8" y="62" transform="rotate(-90 316.8 62)">LED3</text>
<text x="344.7" y="64.5" transform="rotate(-90 344.7 64.5)">KEY_L</text>
<text x="362.5" y="64.5" transform="rotate(-90 362.5 64.5)">KEY_M</text>
<text x="380.3" y="64.5" transform="rotate(-90 380.3 64.5)">KEY_R</text>
<text x="60.7" y="71.2">GND</text>
<text x="86.1" y="76.2">GND</text>
<text x="70.8" y="78.8">GND</text>
<text x="74.5" y="88.9">5V</text>
<text x="210.1" y="95" transform="rotate(-90 210.1 95)">3.3V</text>
<text x="37.8" y="97.1">D+</text>
<text x="37.8" y="99.6">D-</text>
<text x="103.9" y="97.1">USB_DM</text>
<text x="103.9" y="99.6">USB_DP</text>
<text x="75.9" y="104.7">5V_S</text>
<text x="149.6" y="104.2">GND</text>
<text x="106.4" y="114.9">USB_EN</text>
<text x="177.5" y="119.9">3.3V</text>
<text x="263.9" y="119.9">3.3V</text>
<text x="340.1" y="119.9">SWDIO</text>
<text x="70.8" y="120.4">GND</text>
<text x="340.1" y="122.5">SWCLK</text>
<text x="60.7" y="128.1">GND</text>
<text x="86.3" y="130.6">3.3V</text>
<text x="162.8" y="126.3">GND</text>
<text x="177.5" y="135.2">REST</text>
<text x="177.5" y="137.7">GND</text>
<text x="276.6" y="137.7">TGT_TDO</text>
<text x="276.6" y="135.2">TGT_TDI</text>
<text x="276.6" y="132.6">TGT_NTRST</text>
<text x="350.2" y="133.1">GND</text>
<text x="70.8" y="142.3">GND</text>
<text x="83.5" y="142.3">GND</text>
<text x="141.4" y="141.5">GND</text>
<text x="177.5" y="140.3">3.3V</text>
<text x="177.5" y="142.8">KEY_M 10</text>
<text x="276.6" y="142.8">TGT_SWDIO</text>
<text x="177.5" y="145.3">KEY_L</text>
<text x="177.5" y="147.9">KEY_R 12</text>
<text x="276.6" y="147.9">TGT_RSET</text>
<text x="276.6" y="145.3">TGT_SWCLK</text>
<text x="319.8" y="155.5">TGT_NTRST</text>
<text x="319.8" y="153">UART_TX</text>
<text x="385.8" y="153">UART_RX</text>
<text x="385.8" y="155.5">TGT_RSET</text>
<text x="37.8" y="160.6">GND</text>
<text x="37.8" y="158">CHRG</text>
<text x="70.9" y="160.6">STDBY</text>
<text x="154.7" y="158.5">GND</text>
<text x="319.8" y="158">TGT_TDI</text>
<text x="319.8" y="160.6">TGT_SWDIO</text>
<text x="385.8" y="158">TGT_TDO</text>
<text x="37.8" y="163.1">BAT</text>
<text x="319.8" y="163.1">TGT_SWCLK</text>
<text x="69.5" y="168.7">5V</text>
<text x="75.9" y="168.2">BAT</text>
<text x="99.3" y="169.5">VCC_BT</text>
<text x="368" y="171.2">GND R27100R</text>
<text x="42.9" y="181.4">GND</text>
<text x="210.1" y="181.4" transform="rotate(-90 210.1 181.4)">BAT_ADC</text>
<text x="212.6" y="181.4" transform="rotate(-90 212.6 181.4)">SPI_CS 14</text>
<text x="215.2" y="181.4" transform="rotate(-90 215.2 181.4)">SPI_SCK15</text>
<text x="217.7" y="181.4" transform="rotate(-90 217.7 181.4)">SPI_MISO</text>
<text x="220.3" y="181.4" transform="rotate(-90 220.3 181.4)">SPI_MOSI</text>
<text x="222.8" y="181.4" transform="rotate(-90 222.8 181.4)">CHRG</text>
<text x="225.3" y="181.4" transform="rotate(-90 225.3 181.4)">STDBY 19</text>
<text x="230.4" y="181.4" transform="rotate(-90 230.4 181.4)">UART_TX</text>
<text x="233" y="181.4" transform="rotate(-90 233 181.4)">UART_RX</text>
<text x="235.5" y="181.4" transform="rotate(-90 235.5 181.4)">GND</text>
<text x="238" y="181.4" transform="rotate(-90 238 181.4)">3.3V</text>
<text x="37.8" y="203.8">VCC_BT 1</text>
<text x="76.1" y="200.7">3.3V</text>
<text x="164.8" y="203.2">GND</text>
<text x="12.4" y="206.3">5V_S</text>
<text x="37.8" y="206.3">GND</text>
<text x="91.5" y="205.8">BAT</text>
<text x="17.5" y="216.5">POWER_EN</text>
<text x="131.8" y="219">SPI_CS</text>
<text x="131.8" y="221.5">SPI_MISO2</text>
<text x="175.5" y="220.3">3.3V</text>
<text x="355.3" y="216.5">IIC_SDA 1</text>
<text x="355.3" y="219">IIC_SCL 2</text>
<text x="17.5" y="224.1">KEY_M</text>
<text x="53.6" y="225.3">GND</text>
<text x="75.9" y="222">GND</text>
<text x="96.3" y="224.1">BAT_ADC</text>
<text x="134.2" y="225.3">3.3V</text>
<text x="167.4" y="224.1">SPI_SCK</text>
<text x="167.4" y="226.6">SPI_MOSI</text>
<text x="55.6" y="239.3">BAT</text>
<text x="139.4" y="234.7">GND</text>
<text x="9.9" y="244.9">GND</text>
<text x="52.5" y="243.1">GND</text>
<text x="91.2" y="242.4">GND</text>
</g>
<g font-size="2.3" fill="#000080">
<text x="129" y="25.4">R1</text>
<text x="130.3" y="28.7">10k</text>
<text x="116.3" y="35.6">R2</text>
<text x="146.6" y="30.2">SW4</text>
<text x="259.6" y="33.1">C8</text>
<text x="117.6" y="38.9">10k</text>
<text x="130.9" y="38.7">C3</text>
<text x="131.1" y="41.2">100nF</text>
<text x="199.5" y="36.1">C4</text>
<text x="199.7" y="38.7">100nF</text>
<text x="214.7" y="36.1">C5</text>
<text x="214.9" y="38.7">100nF</text>
<text x="230" y="36.1">C6</text>
<text x="230.2" y="38.7">100nF</text>
<text x="245.2" y="36.1">C7</text>
<text x="245.4" y="38.7">100nF</text>
<text x="260.9" y="36.4">1uF</text>
<text x="300.5" y="36.9">LED1</text>
<text x="313.2" y="36.9">LED2</text>
<text x="323.3" y="36.9">LED3</text>
<text x="349.6" y="38.6">SW1</text>
<text x="367.4" y="38.6">SW2</text>
<text x="385.1" y="38.6">SW3</text>
<text x="296.7" y="45.7">R19</text>
<text x="309.4" y="45.7">R3</text>
<text x="319.5" y="45.7">R4</text>
<text x="297.9" y="49">1k</text>
<text x="310.6" y="49">1k</text>
<text x="320.8" y="49">1k</text>
<text x="347.5" y="48.3">R21</text>
<text x="348.7" y="51.6">10k</text>
<text x="365.3" y="48.3">R22</text>
<text x="366.5" y="51.6">1k</text>
<text x="383" y="48.3">R23</text>
<text x="384.3" y="51.6">10k</text>
<text x="50.8" y="75.6">USB1</text>
<text x="81" y="79.3">C10</text>
<text x="81" y="81.8">1uF</text>
<text x="93.7" y="79.3">C9</text>
<text x="93.7" y="81.8">1uF</text>
<text x="93.7" y="92">R7</text>
<text x="93.7" y="94.5">22R</text>
<text x="190.7" y="95.9">U1</text>
<text x="80.3" y="107">1.5K</text>
<text x="93.3" y="107.2">R8</text>
<text x="94.6" y="104.7">22R</text>
<text x="83.4" y="110.3">R6</text>
<text x="91.2" y="112.3">Q2</text>
<text x="96.3" y="112.3">R26</text>
<text x="96.3" y="119.9">1k</text>
<text x="106.2" y="116.9">R25</text>
<text x="154.7" y="114.9">C2</text>
<text x="154.7" y="117.4">20pF</text>
<text x="355.3" y="116.9">H1</text>
<text x="107.4" y="120.2">10k</text>
<text x="162.3" y="130.1">X1</text>
<text x="162.3" y="132.7">8MHz</text>
<text x="88.4" y="149.9">R10</text>
<text x="161.8" y="145.4">C1</text>
<text x="161.8" y="147.9">20pF</text>
<text x="355.4" y="149.8">CN1</text>
<text x="50.5" y="155">U2</text>
<text x="65.1" y="155.3">1.5K</text>
<text x="89.7" y="153.2">10k</text>
<text x="95.3" y="164.4">D1</text>
<text x="335.9" y="168.2">R14</text>
<text x="335.9" y="170.7">R15100R</text>
<text x="335.9" y="173.3">R16100R</text>
<text x="341" y="168.2">22R</text>
<text x="374" y="168.2">R18</text>
<text x="374" y="173.3">R28100R</text>
<text x="379.1" y="168.2">22R</text>
<text x="31.1" y="175.8">C11</text>
<text x="31.3" y="178.4">100nF</text>
<text x="48" y="175.8">C12</text>
<text x="48" y="178.4">1uF</text>
<text x="83.6" y="174.3">Q1</text>
<text x="335.9" y="175.8">R17100R</text>
<text x="335.9" y="178.4">R11100R</text>
<text x="50.9" y="200.2">LDO1</text>
<text x="17.5" y="211.3">R5</text>
<text x="17.5" y="213.9">5K</text>
<text x="32.8" y="213.9">D2</text>
<text x="83.6" y="211.4">C13</text>
<text x="83.6" y="213.9">1uF</text>
<text x="96" y="210.8">R13</text>
<text x="97.3" y="214.1">100K</text>
<text x="144.5" y="215.9">U4</text>
<text x="170.3" y="213.9">C14</text>
<text x="368" y="213.4">H2</text>
<text x="32.8" y="221.5">D3</text>
<text x="40.4" y="221.5">R20</text>
<text x="171.8" y="216.4">100nF</text>
<text x="96" y="226.1">R12</text>
<text x="17.5" y="231.7">R24</text>
<text x="40.4" y="229.1">10K</text>
<text x="97.3" y="229.4">200K</text>
<text x="17.5" y="234.2">10K</text>
<text x="65.8" y="236.2">U3</text>
</g>
<g font-size="2.3">
<text x="144.5" y="33.6">1</text>
<text x="153.4" y="33.6">2</text>
<text x="344.7" y="35.3" transform="rotate(-90 344.7 35.3)">2</text>
<text x="347.3" y="35.3" transform="rotate(-90 347.3 35.3)">4</text>
<text x="362.5" y="35.3" transform="rotate(-90 362.5 35.3)">2</text>
<text x="365" y="35.3" transform="rotate(-90 365 35.3)">4</text>
<text x="380.3" y="35.3" transform="rotate(-90 380.3 35.3)">2</text>
<text x="382.8" y="35.3" transform="rotate(-90 382.8 35.3)">4</text>
<text x="144.5" y="36.1">4</text>
<text x="153.4" y="36.1">3</text>
<text x="344.7" y="44.2" transform="rotate(-90 344.7 44.2)">1</text>
<text x="347.3" y="44.2" transform="rotate(-90 347.3 44.2)">3</text>
<text x="362.5" y="44.2" transform="rotate(-90 362.5 44.2)">1</text>
<text x="365" y="44.2" transform="rotate(-90 365 44.2)">3</text>
<text x="380.3" y="44.2" transform="rotate(-90 380.3 44.2)">1</text>
<text x="382.8" y="44.2" transform="rotate(-90 382.8 44.2)">3</text>
<text x="57.7" y="81" transform="rotate(-90 57.7 81)">20</text>
<text x="62.8" y="81" transform="rotate(-90 62.8 81)">19</text>
<text x="59" y="87.5" transform="rotate(-90 59 87.5)">EH</text>
<text x="63.7" y="85.6">GND</text>
<text x="64.1" y="87.5" transform="rotate(-90 64.1 87.5)">EH</text>
<text x="72.1" y="84.4">A12</text>
<text x="46.5" y="94.5">B5</text>
<text x="52.6" y="95.8">CC2</text>
<text x="62.5" y="93.3">VBUS</text>
<text x="62.8" y="95.8">SBU1</text>
<text x="72.1" y="92">A9</text>
<text x="72.1" y="94.5">A8</text>
<text x="46.5" y="99.6">B7</text>
<text x="46.5" y="97.1">B6</text>
<text x="52.6" y="100.9">DN2</text>
<text x="52.6" y="98.3">DP2</text>
<text x="64.2" y="98.3">DN1</text>
<text x="64.3" y="100.9">DP1</text>
<text x="72.1" y="97.1">A7 D-</text>
<text x="72.1" y="99.6">A6 D+</text>
<text x="210.1" y="98.8" transform="rotate(-90 210.1 98.8)">48</text>
<text x="212.6" y="98.8" transform="rotate(-90 212.6 98.8)">47 GND</text>
<text x="215.2" y="98.8" transform="rotate(-90 215.2 98.8)">46 IIC_SDA</text>
<text x="217.7" y="98.8" transform="rotate(-90 217.7 98.8)">45 IIC_SCL</text>
<text x="220.3" y="98.8" transform="rotate(-90 220.3 98.8)">44 BOOT</text>
<text x="222.8" y="98.8" transform="rotate(-90 222.8 98.8)">43 LED1</text>
<text x="225.3" y="98.8" transform="rotate(-90 225.3 98.8)">42 LED2</text>
<text x="227.9" y="98.8" transform="rotate(-90 227.9 98.8)">41 LED3</text>
<text x="230.4" y="98.8" transform="rotate(-90 230.4 98.8)">40 POWER_EN</text>
<text x="233" y="98.8" transform="rotate(-90 233 98.8)">39 USB_EN</text>
<text x="235.5" y="98.8" transform="rotate(-90 235.5 98.8)">38</text>
<text x="238" y="98.8" transform="rotate(-90 238 98.8)">37 SWCLK</text>
<text x="46.5" y="102.2">B8</text>
<text x="52.6" y="103.4">SBU2</text>
<text x="62.5" y="106">VBUS</text>
<text x="64.2" y="103.4">CC1</text>
<text x="72.1" y="102.2">A5</text>
<text x="72.1" y="104.7">A4</text>
<text x="216.5" y="106.5" transform="rotate(-90 216.5 106.5)">PB9</text>
<text x="219" y="106.5" transform="rotate(-90 219 106.5)">PB8</text>
<text x="224.1" y="106.5" transform="rotate(-90 224.1 106.5)">PB7</text>
<text x="226.6" y="106.5" transform="rotate(-90 226.6 106.5)">PB6</text>
<text x="229.2" y="106.5" transform="rotate(-90 229.2 106.5)">PB5</text>
<text x="231.7" y="106.5" transform="rotate(-90 231.7 106.5)">PB4</text>
<text x="234.2" y="106.5" transform="rotate(-90 234.2 106.5)">PB3</text>
<text x="236.8" y="107.8" transform="rotate(-90 236.8 107.8)">PA15</text>
<text x="239.3" y="107.8" transform="rotate(-90 239.3 107.8)">PA14</text>
<text x="59" y="113.3" transform="rotate(-90 59 113.3)">EH</text>
<text x="63.7" y="113.6">GND</text>
<text x="64.1" y="113.3" transform="rotate(-90 64.1 113.3)">EH</text>
<text x="72.1" y="112.3">A1</text>
<text x="211.4" y="109.6" transform="rotate(-90 211.4 109.6)">VDD_3</text>
<text x="213.9" y="109.3" transform="rotate(-90 213.9 109.3)">VSS_3</text>
<text x="221.5" y="109.9" transform="rotate(-90 221.5 109.9)">BOOT0</text>
<text x="57.7" y="119.2" transform="rotate(-90 57.7 119.2)">17</text>
<text x="62.8" y="119.2" transform="rotate(-90 62.8 119.2)">18</text>
<text x="187.7" y="119.9">1</text>
<text x="260.1" y="119.9">36</text>
<text x="187.7" y="122.5">2</text>
<text x="187.7" y="125">3</text>
<text x="192.3" y="121.2">VBAT</text>
<text x="192.3" y="123.7">PC13_TAMPER_RTC</text>
<text x="249.4" y="121.2">VDD_2</text>
<text x="249.6" y="123.7">VSS_2</text>
<text x="260.1" y="125">34 SWDIO</text>
<text x="260.1" y="122.5">35 GND</text>
<text x="357.4" y="121.2">1</text>
<text x="357.4" y="123.7">2</text>
<text x="154.2" y="126.7" transform="rotate(-90 154.2 126.7)">1</text>
<text x="159.3" y="126.7" transform="rotate(-90 159.3 126.7)">4</text>
<text x="187.7" y="127.6">4</text>
<text x="187.7" y="130.1">5</text>
<text x="192.3" y="126.3">PC14_OSC32_IN</text>
<text x="192.3" y="128.8">PC15_OSC32_OUT</text>
<text x="192.3" y="131.4">PD0_OSC_IN</text>
<text x="251.1" y="131.4">PA11</text>
<text x="251.1" y="128.8">PA12</text>
<text x="251.1" y="126.3">PA13</text>
<text x="260.1" y="130.1">32 USB_DM</text>
<text x="260.1" y="127.6">33 USB_DP</text>
<text x="357.4" y="126.3">3</text>
<text x="187.7" y="132.6">6</text>
<text x="187.7" y="135.2">7</text>
<text x="187.7" y="137.7">8</text>
<text x="192.3" y="133.9">PD1_OSC_OUT</text>
<text x="192.3" y="136.4">NRST</text>
<text x="251.1" y="133.9">PA10</text>
<text x="252.4" y="136.4">PA9</text>
<text x="260.1" y="137.7">29</text>
<text x="260.1" y="135.2">30</text>
<text x="260.1" y="132.6">31</text>
<text x="154.2" y="140.7" transform="rotate(-90 154.2 140.7)">2</text>
<text x="159.3" y="140.7" transform="rotate(-90 159.3 140.7)">3</text>
<text x="187.7" y="140.3">9</text>
<text x="192.3" y="139">VSSA</text>
<text x="192.3" y="141.5">VDDA</text>
<text x="251.1" y="141.5">PB15</text>
<text x="252.4" y="139">PA8</text>
<text x="260.1" y="142.8">27</text>
<text x="260.1" y="140.3">28</text>
<text x="186.4" y="145.3">11</text>
<text x="192.3" y="144.1">PA0_WAKEUP</text>
<text x="192.3" y="146.6">PA1</text>
<text x="192.3" y="149.1">PA2</text>
<text x="251.1" y="149.1">PB12</text>
<text x="251.1" y="146.6">PB13</text>
<text x="251.1" y="144.1">PB14</text>
<text x="260.1" y="147.9">25</text>
<text x="260.1" y="145.3">26</text>
<text x="352.8" y="155.5">1</text>
<text x="357.4" y="154.2">1</text>
<text x="362.2" y="154.2">2</text>
<text x="366.8" y="155.5">2</text>
<text x="48" y="158">1</text>
<text x="48" y="160.6">2</text>
<text x="52.6" y="159.3">/CHRG</text>
<text x="52.6" y="161.8">GND</text>
<text x="56.1" y="161.8">STDBY</text>
<text x="57" y="159.3">PROG</text>
<text x="67.1" y="160.6">5</text>
<text x="67.1" y="158">6R9</text>
<text x="352.8" y="158">3</text>
<text x="352.8" y="160.6">5</text>
<text x="357.4" y="156.8">3</text>
<text x="357.4" y="159.3">5</text>
<text x="357.4" y="161.8">7</text>
<text x="362.2" y="156.8">4</text>
<text x="362.2" y="159.3">6</text>
<text x="362.2" y="161.8">8</text>
<text x="366.8" y="158">4</text>
<text x="366.8" y="160.6">6</text>
<text x="48" y="163.1">3</text>
<text x="52.6" y="164.4">BAT</text>
<text x="58.9" y="164.4">VCC</text>
<text x="67.1" y="163.1">4</text>
<text x="211.4" y="166.6" transform="rotate(-90 211.4 166.6)">PA3</text>
<text x="213.9" y="166.6" transform="rotate(-90 213.9 166.6)">PA4</text>
<text x="216.5" y="166.6" transform="rotate(-90 216.5 166.6)">PA5</text>
<text x="219" y="166.6" transform="rotate(-90 219 166.6)">PA6</text>
<text x="221.5" y="166.6" transform="rotate(-90 221.5 166.6)">PA7</text>
<text x="224.1" y="166.6" transform="rotate(-90 224.1 166.6)">PB0</text>
<text x="226.6" y="166.6" transform="rotate(-90 226.6 166.6)">PB1</text>
<text x="229.2" y="166.6" transform="rotate(-90 229.2 166.6)">PB2</text>
<text x="231.7" y="166.6" transform="rotate(-90 231.7 166.6)">PB10</text>
<text x="234.2" y="166.6" transform="rotate(-90 234.2 166.6)">PB11</text>
<text x="236.8" y="166.6" transform="rotate(-90 236.8 166.6)">VSS_1</text>
<text x="239.3" y="166.6" transform="rotate(-90 239.3 166.6)">VDD_1</text>
<text x="352.8" y="163.1">7</text>
<text x="352.8" y="165.7">9</text>
<text x="357.4" y="164.4">9</text>
<text x="360.9" y="164.4">10</text>
<text x="366.8" y="163.1">8</text>
<text x="366.8" y="165.7">10</text>
<text x="210.1" y="172.5" transform="rotate(-90 210.1 172.5)">13</text>
<text x="217.7" y="172.5" transform="rotate(-90 217.7 172.5)">16</text>
<text x="220.3" y="172.5" transform="rotate(-90 220.3 172.5)">17</text>
<text x="222.8" y="172.5" transform="rotate(-90 222.8 172.5)">18</text>
<text x="227.9" y="172.5" transform="rotate(-90 227.9 172.5)">20</text>
<text x="230.4" y="172.5" transform="rotate(-90 230.4 172.5)">21</text>
<text x="233" y="172.5" transform="rotate(-90 233 172.5)">22</text>
<text x="235.5" y="172.5" transform="rotate(-90 235.5 172.5)">23</text>
<text x="238" y="172.5" transform="rotate(-90 238 172.5)">24</text>
<text x="72.1" y="203.8">5</text>
<text x="48" y="206.3">2</text>
<text x="48" y="208.8">3</text>
<text x="52.6" y="205">VIN</text>
<text x="52.6" y="207.6">VSS</text>
<text x="62.4" y="205">VOUT</text>
<text x="72.1" y="208.8">4</text>
<text x="52.6" y="210.1">CE</text>
<text x="65.5" y="210.1">NC</text>
<text x="142" y="219">1</text>
<text x="146.6" y="220.3">CS#</text>
<text x="155.4" y="220.3">VCC</text>
<text x="163.6" y="221.5">7</text>
<text x="163.6" y="219">8</text>
<text x="370.1" y="217.7">1</text>
<text x="370.1" y="220.3">2</text>
<text x="142" y="224.1">3</text>
<text x="142" y="226.6">4</text>
<text x="146.6" y="222.8">SO</text>
<text x="146.6" y="225.3">WP#</text>
<text x="146.6" y="227.9">VSS</text>
<text x="152.6" y="222.8">HOLD#</text>
<text x="154.2" y="225.3">SCLK</text>
<text x="158.1" y="227.9">SI</text>
<text x="163.6" y="226.6">5</text>
<text x="163.6" y="224.1">6</text>
<text x="63.2" y="239.3">1</text>
<text x="63.2" y="241.9">2</text>
<text x="67.8" y="240.6">1</text>
<text x="67.8" y="243.1">2</text>
</g>
</svg>
